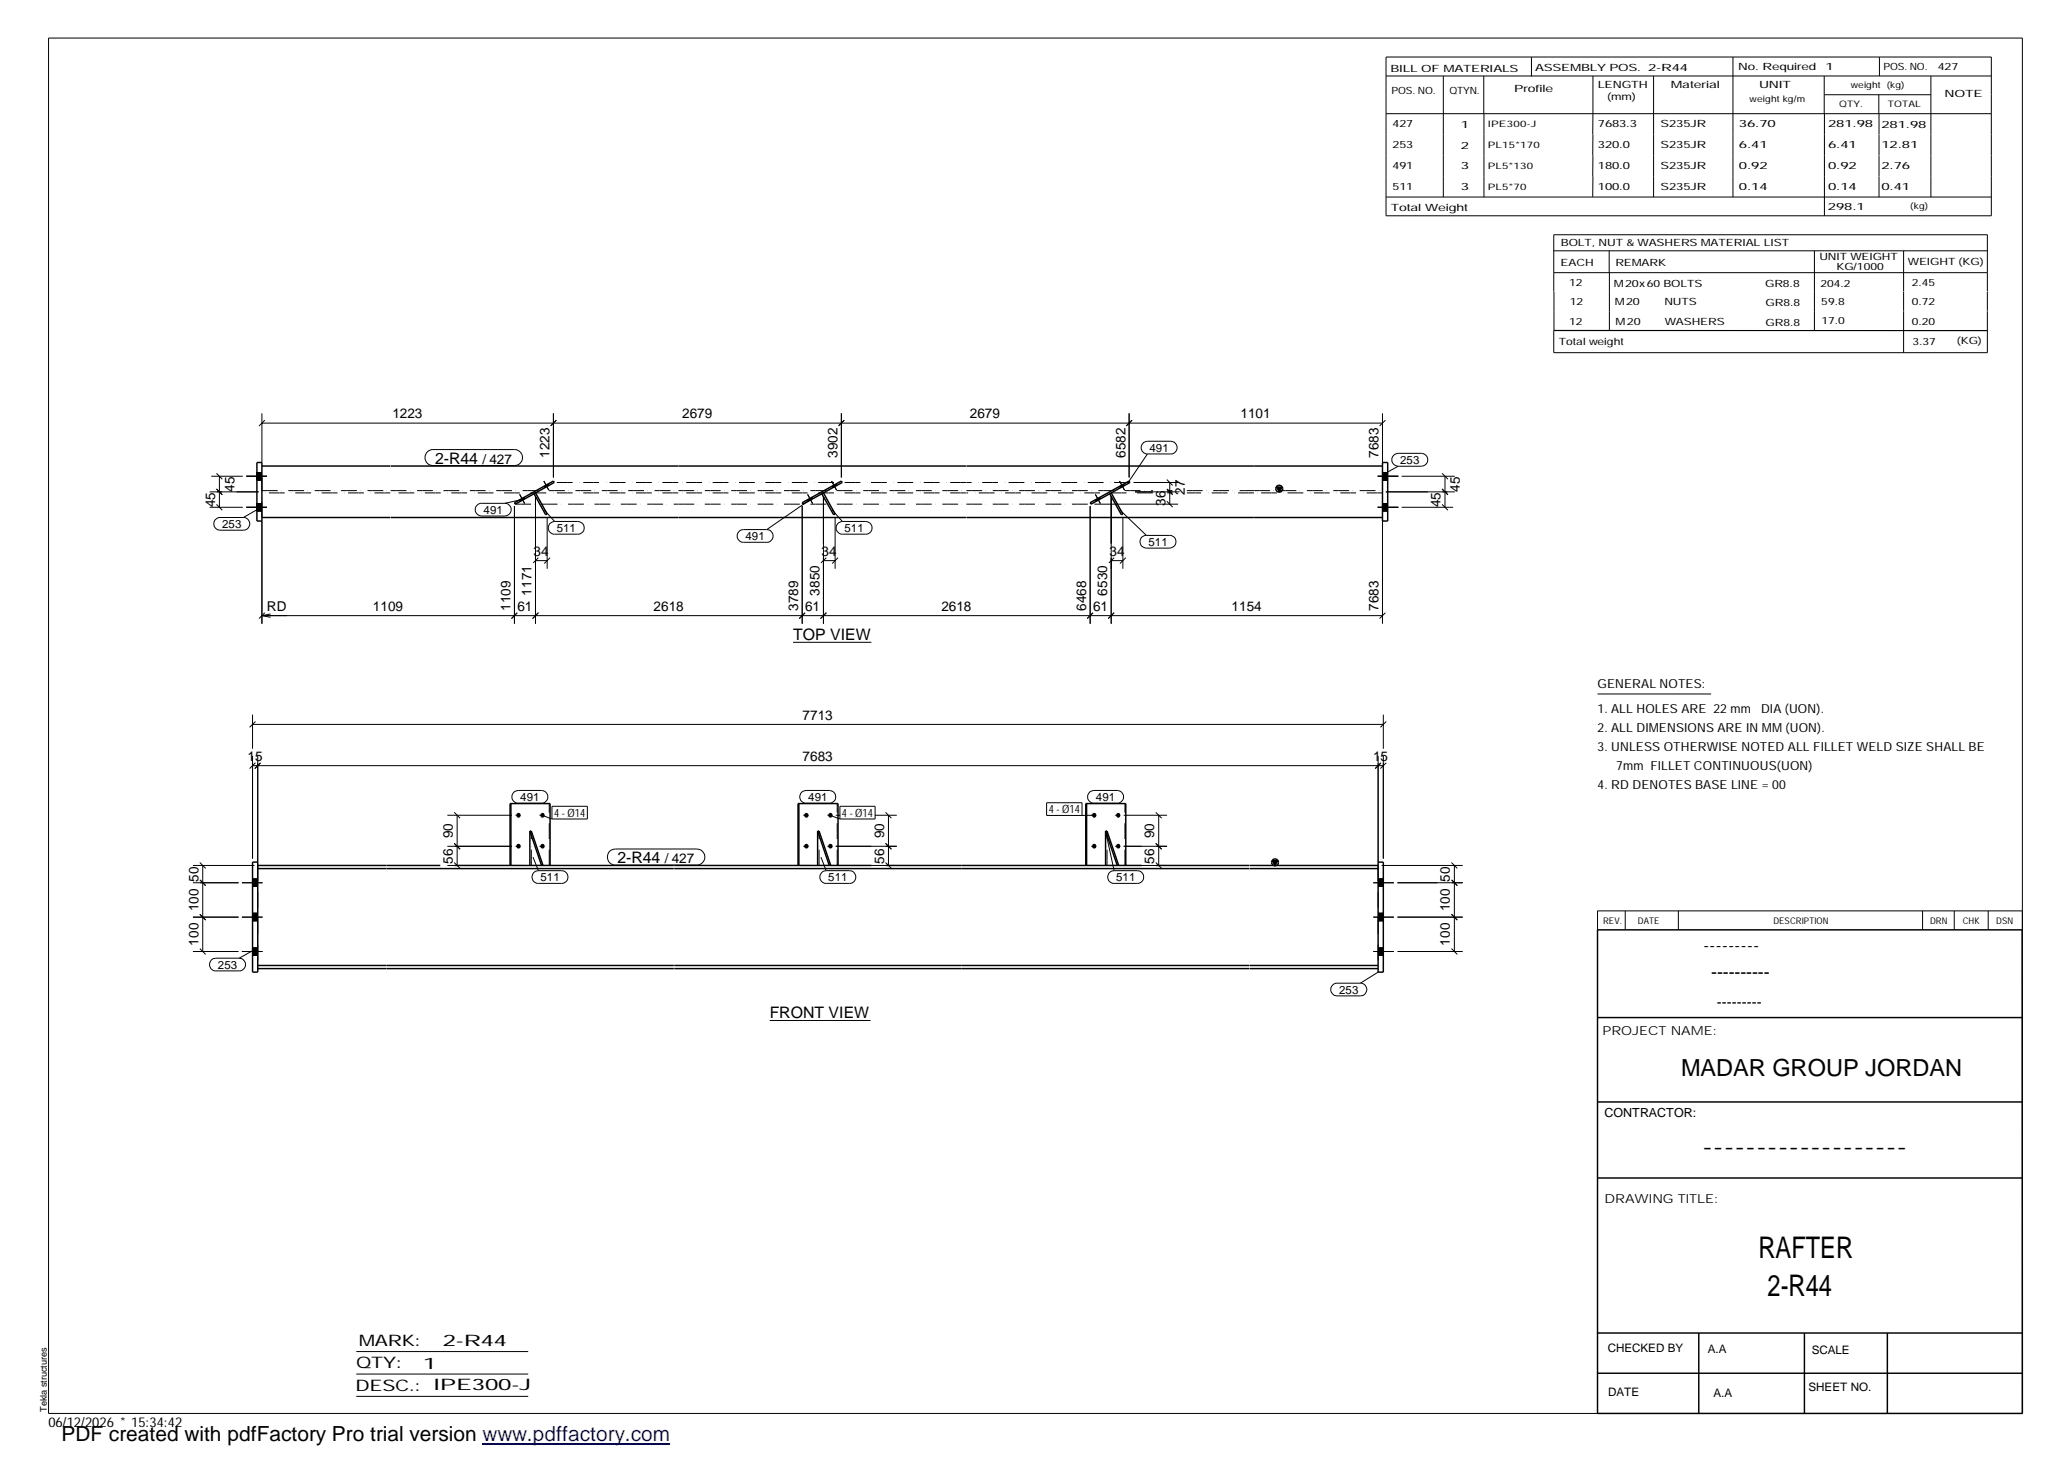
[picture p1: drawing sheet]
<svg xmlns="http://www.w3.org/2000/svg" width="420mm" height="297mm" viewBox="0 0 420 297" stroke-linecap="round" stroke-linejoin="round" font-family="sans-serif">
<g fill="none" stroke="#000" stroke-width=".2">
<path d="M9.9 7.7h401v279.5h-401zM281.6 11.6h123v32.2h-123zM281.6 15.4h123M293.2 15.4v24.6M301.5 15.4v7.7M311.1 11.6v3.9M323.6 15.4v16.2M336 15.4v24.6M352.1 11.6v28.4M370.6 15.4v7.7M370.7 19.2h21.6M381.7 19.2v3.9"/>
<path d="M381.8 11.6v3.8M392.3 15.4v24.6M281.6 23.1h123M301.5 23.1v16.9M323.6 31.6v4.2M323.6 35.8v4.2M370.7 23.1v20.7M381.8 23.1v16.9M281.6 40h123M315.7 55.4h88.1M315.7 51h88.1M315.7 59.3v7.8"/>
<path d="M326.9 51v4.4M327 55.4v11.8M368.6 51v16.2M386.8 51v8.2M386.8 59.3v3.8M403.8 59.2v-11.5h-88.1v11.6M403.8 59.3v3.8M386.8 63.2v8.5M403.8 63.2v8.5h-88.1v-4.5h88.1M42.6 99.9h9.9M42.9 96.8h6.4M44 99.3l1.2 1.2"/>
<path d="M44 96.2l1.2 1.2M44.6 96.8v6.3M50 96.8h4.2M52.2 96h1M52.2 97.6h1M53.2 86h227.7M53.2 84v10M53.8 85.4l-1.2 1.2M86.8 91.8l.9-.5h16.8a1.63 1.63 0 0 1 1.7 1.7 1.63 1.63 0 0 1-1.7 1.6h-16.5a1.63 1.63 0 0 1-1.5-1 1.63 1.63 0 0 1 .3-1.8zM110.5 97.7l1 1.9M110.5 98.8l.2 .3M111.3 98.3l.2 .3"/>
<path d="M112.4 84v13M113 85.4l-1.2 1.2M169 97.7l1 1.9M169 98.8l.2 .3M169.8 98.3l.2 .3M170.4 86.4l1.1-1-1.2 1.2M170.9 84v13M227.5 97.7l1 1.9M227.5 98.8l.1 .3M228.3 98.3l.2 .3M229.4 84v13M230 85.4l-1.2 1.2"/>
<path d="M230.3 98h9.3M230.6 99.9h9M232.4 89.9l.7-.3h4.8a1.29 1.29 0 0 1 1.3 1.3 1.29 1.29 0 0 1-1.3 1.3h-4.8a1.3 1.3 0 0 1-1.2-.9 1.3 1.3 0 0 1 .5-1.4zM233.1 92.2l-3.7 5.5M237.1 99.3l1.1 1.1M237.1 97.4l1.2 1.2M237.2 99.4l1.1 1.1M237.7 98v4.4M279.9 96.8h4.2M280.9 96h1M280.9 97.6h1M280.9 84v10"/>
<path d="M281.5 85.4l-1.2 1.2M281.6 99.9h14M283.2 92.5l.9-.4h4.7a1.31 1.31 0 0 1 1.3 1.3 1.31 1.31 0 0 1-1.3 1.3h-4.7a1.31 1.31 0 0 1-1.2-.8 1.31 1.31 0 0 1 .3-1.4zM284.1 94.7l-3 1.7M284.8 96.8h10.8M293 99.3l1.2 1.2M293 96.2l1.2 1.2M293.6 96.8v6.3M42.6 103.1h6.7M43.6 105.7l.9-.6h4.9a1.29 1.29 0 0 1 1.4 1.3 1.29 1.29 0 0 1-1.4 1.3h-4.7a1.31 1.31 0 0 1-1.1-2zM44 102.5l1.2 1.2M50 103.1h4.2"/>
<path d="M52.2 102.3h1M52.2 103.8h1M52.4 103.4l-3 1.7M53.2 105.9v20.8M97.1 102.5l.5-.2h5a1.29 1.29 0 0 1 1.3 1.3 1.29 1.29 0 0 1-1.3 1.2h-4.8a1.3 1.3 0 0 1-1.2-.9 1.3 1.3 0 0 1 .5-1.4zM104.5 102.8v23.9M105.6 100.4l1 1.9M105.6 101.5l.2 .3M106.2 101.5l-3.6 .8M106.5 101l.1 .3M108.8 100.8v25.9M108.8 113.9h2.4"/>
<path d="M109.4 113.3l-1.1 1.1M110.6 103.6l2.1 2.3M111.2 105.1v10.5M111.8 106.3l.9-.4h4.7a1.29 1.29 0 0 1 1.3 1.3 1.29 1.29 0 0 1-1.3 1.3h-4.7a1.3 1.3 0 0 1-1.2-.8 1.3 1.3 0 0 1 .3-1.4zM111.8 113.3l-1.2 1.2M150.3 107.8l.7-.2h4.8a1.29 1.29 0 0 1 1.3 1.3 1.29 1.29 0 0 1-1.3 1.3h-4.8a1.3 1.3 0 0 1-1.2-.9 1.3 1.3 0 0 1 .5-1.5zM163 102.8v23.9M164.1 100.4l1 1.9M164.1 101.5l.2 .3M164.7 101.5l-8.9 6.1M164.9 101l.2 .3M167.3 100.8v25.9"/>
<path d="M167.3 113.9h2.4M167.9 113.3l-1.1 1.1M169.1 103.6l2.1 2.3M169.7 105.1v10.5M170.3 106.3l.9-.4h4.7a1.29 1.29 0 0 1 1.3 1.3 1.29 1.29 0 0 1-1.3 1.3h-4.7a1.28 1.28 0 0 1-1.2-.8 1.28 1.28 0 0 1 .3-1.4zM170.3 113.3l-1.2 1.2M221.5 102.8v23.9M222.3 102.4h17.1M222.5 100.4l1.1 1.9M222.6 101.5l.2 .3M223.4 101l.2 .3M225.8 100.8v25.9"/>
<path d="M225.8 113.9h2.3M226.4 113.3l-1.1 1.1M227.5 103.6l5.4 5.2M228.1 105.1v10.5M228.7 113.3l-1.2 1.2M232 109.1l.7-.3h4.9a1.29 1.29 0 0 1 1.3 1.3 1.29 1.29 0 0 1-1.3 1.3h-4.7a1.33 1.33 0 0 1-1.2-.9 1.33 1.33 0 0 1 .3-1.4zM237.1 101.8l1.2 1.2M279.9 103.1h4.2M280.9 102.3h1M280.9 103.8h1M280.9 105.9v20.8M284.8 103.1h10.4"/>
<path d="M293 102.5l1.2 1.2M53.2 125.1h227.7M53.2 125.1l1.8 .3M53.8 124.5l-1.2 1.2M55 124.7l-1.8 .4M105.1 124.5l-1.2 1.2 1.1-1.2M109.4 124.5l-1.2 1.2M161.1 130.5h15.9M163.6 124.5l-1.2 1.2M167.9 124.5l-1.2 1.2M222.1 124.5l-1.2 1.2 1.1-1.2M226.4 124.5l-1.2 1.2"/>
<path d="M281.5 124.5l-1.2 1.2M51.3 147.2h229.8M51.3 145.2v6.9M51.3 153.6v20.8M51.3 155.6h229.8M51.9 146.6l-1.2 1.2M51.9 155l-1.2 1.2M52.4 153.6v21.6M53 155l-1.2 1.2M280 153.6v21.6M280.6 155l-1.2 1.2 1.1-1.1M281.1 145.2v6.9"/>
<path d="M281.1 153.6v20.8M281.6 146.6l-1.1 1.2M281.6 155l-1.1 1.2M324.6 141h23M39.2 179.4h9.3M39.2 175.8h12.5M40.6 178.8l1.2 1.1-1.1-1.1M40.6 175.2l1.2 1.2M41.2 175.8v17.5M49.1 179.4h4.2M51.3 178.5h1.1M90.9 171.9h13.1"/>
<path d="M90.9 165.6h13.1M90.9 175.8h13.1M92.3 175.2l1.2 1.2M92.3 171.4l1.2 1.1M92.3 165l1.2 1.2M92.9 165.6v10.2M104.6 160.8l.7-.2h4.7a1.29 1.29 0 0 1 1.3 1.3 1.29 1.29 0 0 1-1.3 1.3h-4.7a1.29 1.29 0 0 1-1.3-.9 1.29 1.29 0 0 1 .6-1.5zM104.7 171.9h1M104.7 165.6h1M108.3 174.1l1.1 2.8M108.5 177.3l.4-.3 .5-.1h4.7a1.29 1.29 0 0 1 1.3 1.3 1.29 1.29 0 0 1-1.3 1.3h-4.7a1.31 1.31 0 0 1-1.2-.8 1.31 1.31 0 0 1 .3-1.4zM109.6 171.9h1"/>
<path d="M109.6 165.6h1M110.1 165.6l2 .8M112.1 163.8h7.2v2.6h-7.2zM123.9 173l.5-.4 .7-.1h16.5a1.63 1.63 0 0 1 1.6 1.6 1.63 1.63 0 0 1-1.6 1.7h-16.5a1.65 1.65 0 0 1-1.6-1.1 1.65 1.65 0 0 1 .4-1.7zM162.9 161l.9-.4h4.7a1.29 1.29 0 0 1 1.3 1.3 1.29 1.29 0 0 1-1.3 1.3h-4.7a1.3 1.3 0 0 1-1.2-.8 1.3 1.3 0 0 1 .3-1.4zM163.2 171.9h1M163.2 165.6h1M166.8 174.1l1.1 2.8M167 177.3l.4-.3 .5-.1h4.7a1.29 1.29 0 0 1 1.3 1.3 1.29 1.29 0 0 1-1.3 1.3h-4.7a1.28 1.28 0 0 1-1.2-.8 1.28 1.28 0 0 1 .3-1.4zM168.1 171.9h1M168.1 165.6h1M168.6 165.6l2 .8"/>
<path d="M169.8 171.9h12.4M169.8 165.6h.9M169.8 175.8h12.4M170.6 163.8h7.2v2.6h-7.2zM177.8 165.6h4.4M179.9 175.2l1.2 1.2M179.9 171.4l1.2 1.1M179.9 165l1.2 1.2M180.5 165.6v10.2M212.6 163.1h7.2v2.6h-7.2zM221.4 161l.8-.4h4.8a1.29 1.29 0 0 1 1.3 1.3 1.29 1.29 0 0 1-1.3 1.3h-4.8a1.28 1.28 0 0 1-1.1-.8 1.28 1.28 0 0 1 .3-1.4zM221.7 171.9h1"/>
<path d="M221.7 165.6h1M222.2 165.6l-2.4 .1M224.6 168.9l1.8 8M225.4 177.3l.4-.3 .6-.1h4.7a1.29 1.29 0 0 1 1.3 1.3 1.29 1.29 0 0 1-1.3 1.3h-4.7a1.31 1.31 0 0 1-1.2-.8 1.31 1.31 0 0 1 .2-1.4zM226.6 171.9h1M226.6 165.6h1M228.3 171.9h8.8M228.3 165.6h8.8M228.3 175.8h8.8M234.8 175.2l1.2 1.2M234.8 171.4l1.2 1.1M234.8 165l1.2 1.2"/>
<path d="M235.4 165.6v10.2M279 179.4h4.2M280 178.5h1.1M280.7 175.8h16.5M283.9 179.4h13.3M294.9 178.8l1.2 1.1-1.1-1.1M294.9 175.2l1.2 1.2M295.5 175.8v17.5M39.2 186.3h9.3M39.2 193.3h9.3M40.6 192.7l1.2 1.2M40.6 185.7l1.2 1.2"/>
<path d="M42.9 195.1l.4-.3 .6-.1h4.7a1.29 1.29 0 0 1 1.3 1.3 1.29 1.29 0 0 1-1.3 1.3h-4.7a1.3 1.3 0 0 1-1.2-.8 1.3 1.3 0 0 1 .2-1.4zM49.1 186.3h4.2M49.1 193.3h4.2M51.3 180.1h1.1M51.3 187.1h1.1M51.3 185.5h1.1M51.3 194.1h1.1M51.3 192.6h1.1M51.6 193l-3 1.7M279 186.3h4.2M279 193.3h4.2M280 180.1h1.1"/>
<path d="M280 187.1h1.1M280 185.5h1.1M280 194.1h1.1M280 192.6h1.1M280 197.5l-3.6 2.3M283.9 186.3h13.3M283.9 193.3h13.3M294.9 192.7l1.2 1.2M294.9 185.7l1.2 1.2M330.2 185.1v3.8M341 185.1v3.8M390.6 185.1v3.8"/>
<path d="M397 185.1v3.8M403.9 185.1v3.8M410.9 185.1h-86.3v3.8M156.4 207.3h20.5M270.6 200.3l.8-.5h5a1.29 1.29 0 0 1 1.3 1.2 1.29 1.29 0 0 1-1.3 1.3h-4.7a1.31 1.31 0 0 1-1.1-2zM72.4 274.6h34.9M72.4 279.2h34.9M72.4 283.7h34.9"/>
</g>
<g fill="#000">
<path d="M259.3 99h1.2l-.6 .9zM258.5 174.9h1.1l-.6 .9z"/>
<path d="M52.2 96h1v1.6h-1z" fill-rule="evenodd"/>
<path d="M52.2 96h1v1.6h-1z" fill-rule="evenodd"/>
<path d="M52.2 96h1v1.6h-1z" fill-rule="evenodd"/>
<path d="M110.5 98.8l.8-.5 .2 .3-.8 .5z" fill-rule="evenodd"/>
<path d="M110.5 98.8l.8-.5 .2 .3-.8 .5z" fill-rule="evenodd"/>
<path d="M169 98.8l.8-.5 .2 .3-.8 .5z" fill-rule="evenodd"/>
<path d="M169 98.8l.8-.5 .2 .3-.8 .5z" fill-rule="evenodd"/>
<path d="M227.5 98.8l.8-.5 .2 .3-.9 .5z" fill-rule="evenodd"/>
<path d="M227.5 98.8l.8-.5 .2 .3-.9 .5z" fill-rule="evenodd"/>
<path d="M280.9 96h1v1.6h-1z" fill-rule="evenodd"/>
<path d="M280.9 96h1v1.6h-1z" fill-rule="evenodd"/>
<path d="M280.9 96h1v1.6h-1z" fill-rule="evenodd"/>
<path d="M52.2 102.3h1v1.5h-1z" fill-rule="evenodd"/>
<path d="M52.2 102.3h1v1.5h-1z" fill-rule="evenodd"/>
<path d="M52.2 102.3h1v1.5h-1z" fill-rule="evenodd"/>
<path d="M105.6 101.5l.9-.5 .1 .3-.8 .5z" fill-rule="evenodd"/>
<path d="M105.6 101.5l.9-.5 .1 .3-.8 .5z" fill-rule="evenodd"/>
<path d="M164.1 101.5l.8-.5 .2 .3-.8 .5z" fill-rule="evenodd"/>
<path d="M164.1 101.5l.8-.5 .2 .3-.8 .5z" fill-rule="evenodd"/>
<path d="M222.6 101.5l.8-.5 .2 .3-.8 .5z" fill-rule="evenodd"/>
<path d="M222.6 101.5l.8-.5 .2 .3-.8 .5z" fill-rule="evenodd"/>
<path d="M280.9 102.3h1v1.5h-1z" fill-rule="evenodd"/>
<path d="M280.9 102.3h1v1.5h-1z" fill-rule="evenodd"/>
<path d="M280.9 102.3h1v1.5h-1z" fill-rule="evenodd"/>
<path d="M105 165.3l.5-.1a.49 .49 0 0 1 .3 .7 .49 .49 0 0 1-.7 .1 .49 .49 0 0 1-.1-.7z" fill-rule="evenodd"/>
<path d="M109.9 171.6a.45 .45 0 0 1 .7 .1 .45 .45 0 0 1-.2 .6 .45 .45 0 0 1-.6-.2z" fill-rule="evenodd"/>
<path d="M109.9 165.3l.5-.1a.48 .48 0 0 1 .2 .7 .48 .48 0 0 1-.8-.1z" fill-rule="evenodd"/>
<path d="M222 165.3l.5-.1a.49 .49 0 0 1 .3 .7 .49 .49 0 0 1-.7 .1 .49 .49 0 0 1-.1-.7z" fill-rule="evenodd"/>
<path d="M226.9 171.6a.45 .45 0 0 1 .7 .1 .45 .45 0 0 1-.2 .6 .45 .45 0 0 1-.6-.2z" fill-rule="evenodd"/>
<path d="M226.9 165.3l.5-.1a.48 .48 0 0 1 .2 .7 .48 .48 0 0 1-.8-.1z" fill-rule="evenodd"/>
<path d="M51.3 178.5h1.1v1.6h-1.1z" fill-rule="evenodd"/>
<path d="M51.3 178.5h1.1v1.6h-1.1z" fill-rule="evenodd"/>
<path d="M51.3 185.5h1.1v1.6h-1.1z" fill-rule="evenodd"/>
<path d="M51.3 185.5h1.1v1.6h-1.1z" fill-rule="evenodd"/>
<path d="M51.3 192.6h1.1v1.5h-1.1z" fill-rule="evenodd"/>
<path d="M51.3 192.6h1.1v1.5h-1.1z" fill-rule="evenodd"/>
<path d="M280 178.5h1.1v1.6h-1.1z" fill-rule="evenodd"/>
<path d="M280 178.5h1.1v1.6h-1.1z" fill-rule="evenodd"/>
<path d="M280 185.5h1.1v1.6h-1.1z" fill-rule="evenodd"/>
<path d="M280 185.5h1.1v1.6h-1.1z" fill-rule="evenodd"/>
<path d="M280 192.6h1.1v1.5h-1.1z" fill-rule="evenodd"/>
<path d="M280 192.6h1.1v1.5h-1.1z" fill-rule="evenodd"/>
<circle cx="105.3" cy="171.9" r=".47"/>
<circle cx="163.8" cy="171.9" r=".47"/>
<circle cx="163.8" cy="165.7" r=".47"/>
<circle cx="168.7" cy="171.9" r=".47"/>
<circle cx="168.7" cy="165.7" r=".46"/>
<circle cx="222.3" cy="171.9" r=".47"/>
</g>
<g fill="none" stroke="#000" stroke-width=".3">
<path d="M52.2 94h1v11.9h-1zM53.2 94.7h26.1M79.4 94.7h116.9M196.3 94.7h84.6M259.3 99h1.2l-.6 .9zM280.9 94h1v11.9h-1zM53.2 105.1h26.1M79.4 105.1h116.9M104.5 102.1l7.9-4.4 .2 .3-7.9 4.4zM108.8 100.1l2.4 4.3-.3 .2-2.4-4.3M163 102.1l7.9-4.4 .2 .3-7.9 4.4zM167.3 100.1l2.4 4.3-.3 .2-2.4-4.3"/>
<path d="M196.3 105.1h84.6M221.5 102.1l7.9-4.4 .2 .3-7.9 4.4zM225.8 100.1l2.3 4.3-.3 .2-2.3-4.3M51.3 175.2h1.1v22.3h-1.1zM52.4 176.5h84.5M52.4 175.8h37.1M92.4 175.8h44.5M103.6 175.8v-12.5h8.2v12.5M103.8 163.3v12.5M107.7 168.9l2.3 6.9M107.7 168.9v6.9M107.7 168.9h.2l2.4 6.9"/>
<path d="M137 176.5h116.9M137 175.8h40M162.1 175.8v-12.5h8.2v12.5M162.3 163.3v12.5M166.1 168.9h.3l2.4 6.9M166.1 168.9l2.4 6.9M166.1 168.9v6.9M180 175.8h51.9M220.6 175.8v-12.5h8.1v12.5M220.8 163.3v12.5M224.6 168.9h.3l2.4 6.9M224.6 168.9l2.4 6.9"/>
<path d="M224.6 168.9v6.9M234.9 175.8h19M254 176.5h26M254 175.8h26M258.5 174.9h1.1l-.6 .9zM280 175.2h1.1v22.3h-1.1zM52.4 196.8h84.5M52.4 196.2h84.5M137 196.8h116.9M137 196.2h116.9M254 196.8h26M254 196.2h26"/>
<path d="M324.6 188.9h86.2l.1 98.3h-86.3zM324.6 206.7h86.3M324.6 239.3h86.3M324.6 223.9h86.3M324.6 270.8h86.3M324.6 279h86.3M345.1 270.8v16.4M366.6 270.8v16.4M383.5 270.8v16.4"/>
<circle cx="259.9" cy="99.3" r=".71"/>
<circle cx="259" cy="175.2" r=".69"/>
</g>
<g fill="none" stroke="#000" stroke-width=".2" stroke-dasharray="1.1 0 2.1 .7 0 1.4" stroke-linecap="butt">
<path d="M53.2 99.7h26.1M79.4 99.7h58.4M137.8 98h-25.2M137.8 99.7h58.5M196.3 98h-58.5M196.3 99.7h37.9M229.6 98h-33.3M237.2 99.7h1M241.1 99.7h13.7M254.8 99.7h26.1M53.2 105.1v-10.4M79.3 100.1h-26.1"/>
<path d="M104.7 102.4h33.1M108.5 100.3l.3-.2M137.8 100.1h-58.4M137.8 102.4h58.5M167 100.3l.3-.2M196.3 100.1h-58.5M196.3 102.4h25.4M225.5 100.3l.3-.2M234.2 100.1h-37.9M238.2 100.1h-1M254.8 100.1h-13.7M280.9 105.1v-10.4"/>
<path d="M280.9 100.1h-26.1M52.4 175.8v21M107.9 175.8v-6.9M110.3 175.8h-2.6M111.6 175.8v-12.5M111.8 175.8h-8.2M166.4 175.8v-6.9M168.8 175.8h-2.7M170.1 175.8v-12.5M170.3 175.8h-8.2M224.9 175.8v-6.9M227.3 175.8h-2.7"/>
<path d="M228.6 175.8v-12.5M228.7 175.8h-8.1M280 175.8v21"/>
</g>
<path d="M98 293.3h38.2" fill="none" stroke="#00f" stroke-width=".3"/>
<g font-size="6.1">
<text x="357.3" y="255.5">RAFTER</text>
<text x="359.1" y="263.3">2-R44</text>
</g>
<text font-size="4.8" x="341.5" y="218.6">MADAR GROUP JORDAN</text>
<text font-size="4.2" x="12.5" y="292.7">PDF created with pdfFactory Pro trial version www.pdffactory.com</text>
<g font-size="3.6">
<text x="346.1" y="193.2">---------</text>
<text x="347.7" y="198.6">----------</text>
<text x="345.8" y="234.2">-------------------</text>
</g>
<g font-size="3.2">
<text x="88.4" y="94.2">2-R44</text>
<text x="161.1" y="129.9">TOP VIEW</text>
<text x="125.4" y="175.4">2-R44</text>
<text x="156.4" y="206.8">FRONT VIEW</text>
<text x="72.9" y="273.5">MARK:</text>
<text x="90" y="273.5">2-R44</text>
<text x="72.4" y="278">QTY:</text>
<text x="86" y="278.1">1</text>
<text x="72.2" y="282.6">DESC.:</text>
<text x="88.1" y="282.4">IPE300-J</text>
</g>
<text font-size="3" x="348.8" y="204.5">---------</text>
<g font-size="2.8">
<text x="79.7" y="85">1223</text>
<text x="138.6" y="85">2679</text>
<text x="197.1" y="85">2679</text>
<text x="252.1" y="85">1101</text>
<text x="98" y="94.2">/ 427</text>
<text x="111.7" y="93.1" transform="rotate(-90 111.7 93.1)">1223</text>
<text x="170.1" y="93.1" transform="rotate(-90 170.1 93.1)">3902</text>
<text x="228.6" y="93.1" transform="rotate(-90 228.6 93.1)">6582</text>
<text x="280.1" y="93.1" transform="rotate(-90 280.1 93.1)">7683</text>
<text x="47.7" y="99.9" transform="rotate(-90 47.7 99.9)">45</text>
<text x="240.7" y="100.5" transform="rotate(-90 240.7 100.5)">27</text>
<text x="296.6" y="99.9" transform="rotate(-90 296.6 99.9)">45</text>
<text x="43.7" y="103.1" transform="rotate(-90 43.7 103.1)">45</text>
<text x="236.8" y="102.7" transform="rotate(-90 236.8 102.7)">36</text>
<text x="292.7" y="103.1" transform="rotate(-90 292.7 103.1)">45</text>
<text x="108.4" y="112.9">34</text>
<text x="166.9" y="112.9">34</text>
<text x="225.4" y="112.9">34</text>
<text x="54.2" y="124.2">RD</text>
<text x="75.8" y="124.1">1109</text>
<text x="103.7" y="124.1" transform="rotate(-90 103.7 124.1)">1109</text>
<text x="105.1" y="124.1">61</text>
<text x="108" y="121" transform="rotate(-90 108 121)">1171</text>
<text x="132.8" y="124.1">2618</text>
<text x="162.2" y="124.1" transform="rotate(-90 162.2 124.1)">3789</text>
<text x="163.6" y="124.1">61</text>
<text x="166.5" y="121" transform="rotate(-90 166.5 121)">3850</text>
<text x="191.3" y="124.1">2618</text>
<text x="220.7" y="124.1" transform="rotate(-90 220.7 124.1)">6468</text>
<text x="222.1" y="124.1">61</text>
<text x="225" y="121" transform="rotate(-90 225 121)">6530</text>
<text x="250.2" y="124.1">1154</text>
<text x="280.1" y="124.1" transform="rotate(-90 280.1 124.1)">7683</text>
<text x="163.1" y="146.2">7713</text>
<text x="50.3" y="154.6">15</text>
<text x="163.1" y="154.6">7683</text>
<text x="279" y="154.6">15</text>
<text x="92" y="170.3" transform="rotate(-90 92 170.3)">90</text>
<text x="179.6" y="170.3" transform="rotate(-90 179.6 170.3)">90</text>
<text x="234.5" y="170.3" transform="rotate(-90 234.5 170.3)">90</text>
<text x="40.3" y="179.1" transform="rotate(-90 40.3 179.1)">50</text>
<text x="92" y="175.5" transform="rotate(-90 92 175.5)">56</text>
<text x="135.1" y="175.4">/ 427</text>
<text x="179.6" y="175.5" transform="rotate(-90 179.6 175.5)">56</text>
<text x="234.5" y="175.5" transform="rotate(-90 234.5 175.5)">56</text>
<text x="294.6" y="179.1" transform="rotate(-90 294.6 179.1)">50</text>
<text x="40.3" y="185.2" transform="rotate(-90 40.3 185.2)">100</text>
<text x="294.6" y="185.2" transform="rotate(-90 294.6 185.2)">100</text>
<text x="40.3" y="192.1" transform="rotate(-90 40.3 192.1)">100</text>
<text x="294.6" y="192.1" transform="rotate(-90 294.6 192.1)">100</text>
<text x="9.8" y="290">06/12/2026 * 15:34:42</text>
</g>
<g font-size="2.5">
<text x="324.6" y="139.9">GENERAL NOTES:</text>
<text x="324.6" y="148.7">2. ALL DIMENSIONS ARE IN MM (UON).</text>
<text x="324.6" y="144.9">1. ALL HOLES ARE 22 mm</text>
<text x="357.8" y="144.9">DIA (UON).</text>
<text x="324.6" y="152.5">3. UNLESS OTHERWISE NOTED ALL FILLET WELD SIZE SHALL BE</text>
<text x="324.6" y="160.2">4. RD DENOTES BASE LINE = 00</text>
<text x="328.4" y="156.4">7mm FILLET CONTINUOUS(UON)</text>
<text x="325.6" y="210.3">PROJECT NAME:</text>
<text x="326" y="226.9">CONTRACTOR:</text>
<text x="326" y="244.4">DRAWING TITLE:</text>
</g>
<g font-size="2.4">
<text x="326.7" y="274.7">CHECKED BY</text>
<text x="347" y="275">A.A</text>
<text x="368.1" y="275.1">SCALE</text>
<text x="326.7" y="283.6">DATE</text>
<text x="348.1" y="283.9">A.A</text>
<text x="367.5" y="282.6">SHEET NO.</text>
</g>
<g font-size="2.3">
<text x="233.6" y="91.8">491</text>
<text x="284.5" y="94.3">253</text>
<text x="45.1" y="107.3">253</text>
<text x="98.3" y="104.4">491</text>
<text x="113.1" y="108.1">511</text>
<text x="151.5" y="109.8">491</text>
<text x="171.6" y="108.1">511</text>
<text x="233.3" y="110.9">511</text>
<text x="105.7" y="162.8">491</text>
<text x="112.6" y="166">4 - Ø14</text>
<text x="164.2" y="162.8">491</text>
<text x="171" y="166">4 - Ø14</text>
<text x="213.1" y="165.3">4 - Ø14</text>
<text x="222.7" y="162.8">491</text>
<text x="109.8" y="179.1">511</text>
<text x="168.3" y="179.1">511</text>
<text x="226.8" y="179.1">511</text>
<text x="44.3" y="196.8">253</text>
<text x="272.1" y="201.9">253</text>
</g>
<g font-size="2">
<text x="282.5" y="14.6">BILL OF MATERIALS</text>
<text x="311.9" y="14.4">ASSEMBLY POS.</text>
<text x="324.6" y="17.9">LENGTH</text>
<text x="334.9" y="14.4">2-R44</text>
<text x="339.5" y="17.9">Material</text>
<text x="353.1" y="14.2">No. Required</text>
<text x="357.4" y="17.9">UNIT</text>
<text x="370.9" y="14.2">1</text>
<text x="382.7" y="14.2">POS. NO.</text>
<text x="393.7" y="14.3">427</text>
<text x="282.7" y="19.1">POS. NO.</text>
<text x="294.5" y="19">QTYN.</text>
<text x="307.6" y="18.7">Profile</text>
<text x="326.5" y="20.4">(mm)</text>
<text x="395.1" y="19.6">NOTE</text>
<text x="282.9" y="25.8">427</text>
<text x="296.8" y="26">1</text>
<text x="324.7" y="25.9">7683.3</text>
<text x="337.4" y="25.9">S235JR</text>
<text x="353.3" y="25.9">36.70</text>
<text x="371.4" y="25.9">281.98</text>
<text x="382.3" y="25.9">281.98</text>
<text x="282.9" y="30">253</text>
<text x="282.9" y="34.3">491</text>
<text x="296.8" y="30.2">2</text>
<text x="296.8" y="34.4">3</text>
<text x="324.7" y="30.1">320.0</text>
<text x="324.7" y="34.4">180.0</text>
<text x="337.4" y="30.1">S235JR</text>
<text x="337.4" y="34.3">S235JR</text>
<text x="353.3" y="30.1">6.41</text>
<text x="353.3" y="34.4">0.92</text>
<text x="371.4" y="30.1">6.41</text>
<text x="371.4" y="34.3">0.92</text>
<text x="382.3" y="30.2">12.81</text>
<text x="382.3" y="34.4">2.76</text>
<text x="282.9" y="38.5">511</text>
<text x="296.8" y="38.6">3</text>
<text x="324.7" y="38.6">100.0</text>
<text x="337.4" y="38.6">S235JR</text>
<text x="353.3" y="38.6">0.14</text>
<text x="371.4" y="38.6">0.14</text>
<text x="382.3" y="38.6">0.41</text>
<text x="282.6" y="42.8">Total Weight</text>
<text x="371.4" y="42.7">298.1</text>
<text x="317.1" y="49.9">BOLT, NUT &amp; WASHERS MATERIAL LIST</text>
<text x="328.2" y="54">REMARK</text>
<text x="369.7" y="52.7">UNIT WEIGHT</text>
<text x="387.6" y="53.9">WEIGHT (KG)</text>
<text x="317.1" y="54">EACH</text>
<text x="318.8" y="58.1">12</text>
<text x="327.9" y="58.2">M20x60 BOLTS</text>
<text x="358.6" y="58.3">GR8.8</text>
<text x="369.9" y="58.2">204.2</text>
<text x="373.1" y="54.9">KG/1000</text>
<text x="388.4" y="58.2">2.45</text>
<text x="318.9" y="61.9">12</text>
<text x="328.1" y="62">M20</text>
<text x="338.2" y="62">NUTS</text>
<text x="358.7" y="62.3">GR8.8</text>
<text x="370" y="62">59.8</text>
<text x="370.1" y="65.9">17.0</text>
<text x="388.4" y="62">0.72</text>
<text x="388.4" y="66">0.20</text>
<text x="316.7" y="70.2">Total weight</text>
<text x="318.8" y="66">12</text>
<text x="328.3" y="66">M20</text>
<text x="338.2" y="66">WASHERS</text>
<text x="358.7" y="66.2">GR8.8</text>
<text x="388.6" y="70">3.37</text>
<text x="397.6" y="70">(KG)</text>
</g>
<g font-size="1.9">
<text x="325.7" y="187.8">REV.</text>
<text x="332.8" y="187.6">DATE</text>
<text x="360.3" y="187.7">DESCRIPTION</text>
<text x="392.1" y="187.6">DRN</text>
<text x="398.8" y="187.6">CHK</text>
<text x="405.6" y="187.7">DSN</text>
<text x="9.5" y="286.8" transform="rotate(-90 9.5 286.8)">Tekla structures</text>
</g>
<g font-size="1.8">
<text x="376" y="17.9">weight (kg)</text>
<text x="355.5" y="20.7">weight kg/m</text>
<text x="373.6" y="21.7">QTY.</text>
<text x="383.5" y="21.8">TOTAL</text>
<text x="302.3" y="25.9">IPE300-J</text>
<text x="302.3" y="30.1">PL15*170</text>
<text x="302.3" y="34.3">PL5*130</text>
<text x="302.3" y="38.6">PL5*70</text>
<text x="388.1" y="42.4">(kg)</text>
</g>
</svg>
